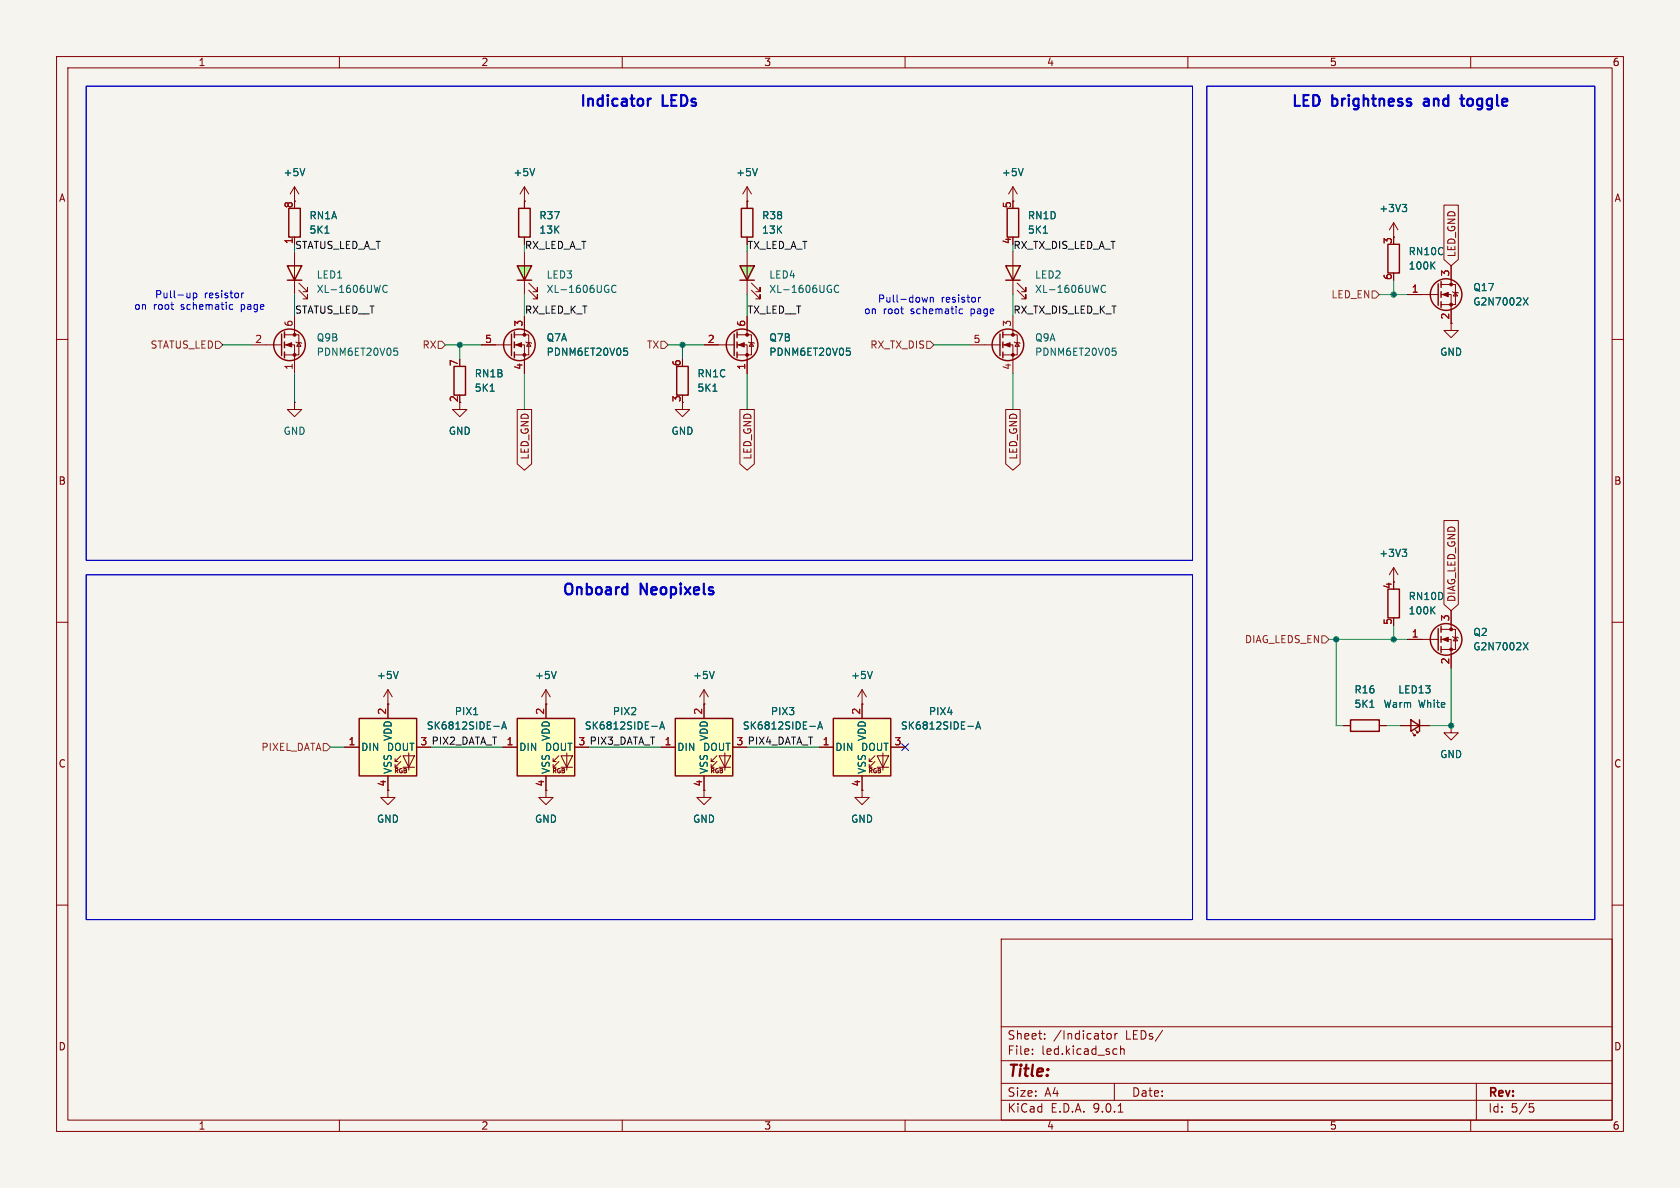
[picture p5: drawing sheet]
<svg xmlns="http://www.w3.org/2000/svg" width="297mm" height="210mm" viewBox="0 0 297 210" stroke-linecap="round" stroke-linejoin="round" font-family="sans-serif">
<path d="M0 0h297v210h-297z" fill="#f5f4ef" stroke="#f5f4ef" stroke-width=".18"/>
<g fill="none" stroke="#840000" stroke-width=".18">
<path d="M10 10h277v190h-277zM12 12h273v186h-273zM60 10v2M110 10v2M160 10v2M210 10v2M260 10v2M248.9 52.1h5.4M254.8 50.3h2.5v3.5h-2.5M254.8 52.1h1.7v5.1M256.5 47v3.3M256.8 51.6l.1 .1h.8l.1 .1"/>
<path d="M257.3 51.7l.4 .6h-.8zM10 60h2M285 60h2M10 110h2M285 110h2M10 160h2M177 166h108v32h-108zM285 160h2M60 198v2M110 198v2M160 198v2M177 194.5h108"/>
<path d="M177 191.5h108M177 187.5h108M177 181.5h108M182.5 186.3v.1M182.5 185.5v.1M184.7 183.6v.1M184.7 182.8v.1M195.8 182.8l.4-.1 .3 .3v.4l-.3 .3-.4-.1-.1-.2v-.4zM197 191.5v3M197.1 182.7v1M197.3 185.4l.2 .1M197.5 186.3l-.2 .1"/>
<path d="M197.5 182.7l-.3 .1-.1 .2M197.7 196.6h.8M198.1 184.9v1.5M198.1 185.5l.2-.1 .4 .1v.9M205.5 182.1l-1.3 2M210 198v2M260 198v2M261 191.5v6.5M270.4 195.1h.7M270.5 195.7h.4l.3 .3-.2 .5-.5 .1"/>
</g>
<g fill="none" stroke="#840000" stroke-width=".25">
<path d="M254.3 50.2v3.8M254.8 49.8v1M254.8 51.6v1M254.8 53.3v1.1"/>
<circle cx="255.7" cy="52.1" r="2.79"/>
</g>
<g fill="#840000" stroke="#840000" stroke-width=".18">
<path d="M255 52.1l1-.4v.8z"/>
<circle cx="256.5" cy="50.3" r=".25"/>
<circle cx="256.5" cy="53.8" r=".25"/>
</g>
<path d="M269.3 52.6l.8 1.3M270.1 52.6l-.8 1.3" fill="none" stroke="#006464" stroke-width=".18"/>
<path d="M147.3 127h10.2v10.2h-10.2z" fill="#ffffc2"/>
<g fill="none" stroke="#840000" stroke-width=".18">
<path d="M246.4 39.4v2.5M246.4 39.4l.7 1.2M246.4 39.4l-.8 1.2M256.5 57.2v1.2h1.3l-1.3 1.3-1.2-1.3h1.2M246.4 100.3l.7 1.3M246.4 100.3l-.8 1.3M246.4 100.3v2.6M248.9 113h5.4M254.8 111.3h2.5v3.5h-2.5M254.8 113h1.7v5.1M256.5 108v3.3M256.8 112.5l.1 .1h.8l.1 .2"/>
<path d="M257.3 112.6l.4 .7h-.8zM96.5 139.7v1.3h1.3l-1.3 1.2-1.3-1.2h1.3M144.8 132.1h2.5M152.4 124.5v2.5M152.4 137.2v2.5M153.7 134.6h.5M153.7 135.6h.5M154.7 133.6l-1 1v-.5M154.7 134.6l-1 1v-.5M155.1 133.6h2l-1 2zM155.1 135.6h2M156.1 133.1v3"/>
<path d="M157.5 132.1h2.5"/>
</g>
<g fill="none" stroke="#840000" stroke-width=".25">
<path d="M245.4 43.2h2v5.1h-2zM245.4 104.1h2v5.1h-2zM254.3 111.1v3.8M254.8 110.7v1.1M254.8 112.5v1M254.8 114.3v1M147.3 127h10.2v10.2h-10.2z"/>
<circle cx="255.7" cy="113" r="2.79"/>
</g>
<g fill="none" stroke="#006464" stroke-width=".18">
<path d="M247.9 36.1h.8l-.4 .5M248.4 36.6l.3 .3v.3l-.3 .2M253.1 46.8l.6 .8M253.7 46.3l-.7 .7M247.9 97.1h.8l-.4 .5M248.4 97.6l.3 .2v.3l-.3 .3M253.1 107.8l.6 .7M253.7 107.3l-.7 .7M269.3 113.6l.8 1.3M270.1 113.6l-.8 1.3M171.1 128.4h1M172.5 128.9l.4-1.3 .5 1.3"/>
<path d="M172.6 128.5h.6"/>
</g>
<g fill="#840000" stroke="#840000" stroke-width=".18">
<path d="M255 113l1-.4v.8z"/>
<circle cx="256.5" cy="111.3" r=".25"/>
<circle cx="256.5" cy="114.8" r=".25"/>
</g>
<path d="M91.4 127h10.2v10.2h-10.2z" fill="#ffffc2"/>
<g fill="none" stroke="#840000" stroke-width=".18">
<path d="M177.3 59.2h2.5v3.5h-2.5M179.1 55.9v3.3M171.4 61h5.4M177.3 61h1.8v5M179.3 60.5l.2 .1h.7l.1 .1M179.8 60.6l.4 .6h-.7zM88.9 132.1h2.5M96.5 124.5v2.5M96.5 137.2v2.5M97.8 134.6h.5M97.8 135.6h.5M98.8 133.6l-1 1v-.5"/>
<path d="M98.8 134.6l-1 1v-.5M99.2 133.6h2l-1 2zM99.2 135.6h2M100.2 133.1v3M101.6 132.1h2.5M237.5 128.3h1.3M243.8 128.3h1.3M247.6 128.3h5.1M249.7 129.5l.5 .5h-.3h.3v-.2M250.2 129l.5 .5h-.3h.3v-.2M256.5 128.3v1.2h1.3l-1.3 1.3-1.2-1.3h1.2M256.5 128.3h.1"/>
</g>
<g fill="none" stroke="#840000" stroke-width=".25">
<path d="M176.8 59.1v3.8M177.3 58.7v1M177.3 60.5v1M177.3 62.2v1M91.4 127h10.2v10.2h-10.2zM238.8 127.3h5v2h-5zM249.4 127.3l1.6 1-1.6 1zM251 127.3v2"/>
<circle cx="178.2" cy="61" r="2.79"/>
</g>
<path d="M196.7 61.5h.6M196.8 62h.3l.2 .3-.1 .4-.4 .1M115.2 128.4h1M116.6 128.9l.5-1.3 .4 1.3M116.7 128.5h.7M242.2 125h.7" fill="none" stroke="#006464" stroke-width=".18"/>
<g fill="#840000" stroke="#840000" stroke-width=".18">
<path d="M177.5 61l1.1-.4v.7z"/>
<circle cx="179.1" cy="59.2" r=".25"/>
<circle cx="179.1" cy="62.7" r=".25"/>
</g>
<path d="M177.8 47h2.5l-1.2 2.5z" fill="#ffffe0"/>
<g fill="none" stroke="#840000" stroke-width=".18">
<path d="M179.1 33v2.6M179.1 33l-.8 1.3M179.1 33l.7 1.3M90.9 59.2h2.6v3.5h-2.6M92.7 55.9v3.3M130.3 59.2h2.5v3.5h-2.5M132.1 55.9v3.3M179.1 44.5v7.6M179.8 51.3l1.6 1.5v-.7v.7h-.8M179.8 50l1.6 1.6v-.8v.8h-.8M85.1 61h5.3M90.9 61h1.8v5"/>
<path d="M93 60.5l.1 .1h.8l.1 .1M93.5 60.6l.4 .6h-.8zM124.5 61h5.3M130.3 61h1.8v5M132.3 60.5l.2 .1h.7l.1 .1M132.8 60.6l.4 .6h-.7z"/>
</g>
<g fill="none" stroke="#840000" stroke-width=".25">
<path d="M178.1 36.8h2v5.1h-2zM90.4 59.1v3.8M90.9 58.7v1M129.8 59.1v3.8M130.3 58.7v1M177.8 47h2.5l-1.2 2.5zM177.8 49.5h2.5M90.9 60.5v1M90.9 62.2v1M119.6 64.8h2.1v5.1h-2.1zM130.3 60.5v1M130.3 62.2v1"/>
<circle cx="91.8" cy="61" r="2.79"/>
<circle cx="131.2" cy="61" r="2.79"/>
</g>
<path d="M180.9 29.8l-.4 1.3M184.4 41.2h.8M195.4 50.5a.6 .6 0 0 0-.8 .5 .6 .6 0 0 0 .6 .7l.2-.1M110.3 61.5h.6M110.4 62h.3l.3 .3-.1 .4-.5 .1M126 69.2h.7M149.7 61.5h.6M149.8 62h.3l.2 .3-.1 .4-.4 .1" fill="none" stroke="#006464" stroke-width=".18"/>
<g fill="#840000" stroke="#840000" stroke-width=".18">
<path d="M91.2 61l1-.4v.7z"/>
<path d="M130.6 61l1-.4v.7z"/>
<circle cx="92.7" cy="59.2" r=".25"/>
<circle cx="92.7" cy="62.7" r=".25"/>
<circle cx="132.1" cy="59.2" r=".25"/>
<circle cx="132.1" cy="62.7" r=".25"/>
</g>
<path d="M119.4 127h10.1v10.2h-10.1z" fill="#ffffc2"/>
<g fill="none" stroke="#840000" stroke-width=".18">
<path d="M52.1 33l-.8 1.3M52.1 33l.7 1.3M52.1 33v2.6M132.1 35.6h.1M132.1 33l-.8 1.3M132.1 33l.7 1.3M132.1 33v3.8M132.1 41.9v1.3M120.6 71.1v1.3h1.3l-1.3 1.3-1.2-1.3h1.2M68.6 139.7v1.3h1.2l-1.2 1.2-1.3-1.2h1.3M116.8 132.1h2.6M124.5 137.2v3.8h1.2l-1.2 1.2-1.3-1.2h1.3"/>
<path d="M124.5 124.5h.1M124.5 121.9v5.1M124.5 121.9l-.8 1.3M124.5 121.9l.7 1.3M125.7 134.6h.5M125.7 135.6h.5M126.7 133.6l-1 1v-.5M126.7 134.6l-1 1v-.5M127.1 133.6h2.1l-1.1 2zM127.1 135.6h2.1M128.1 133.1v3M129.5 132.1h2.6"/>
<path d="M152.4 139.7v1.3h1.3l-1.3 1.2-1.3-1.2h1.3M152.4 124.5h.1M152.4 121.9l-.8 1.3M152.4 121.9l.8 1.3M152.4 121.9v2.6"/>
</g>
<path d="M131.1 36.8h2v5.1h-2zM119.4 127h10.1v10.2h-10.1z" fill="none" stroke="#840000" stroke-width=".25"/>
<path d="M53.9 29.8l-.4 1.3M133.9 29.8l-.4 1.3M126.3 118.7l-.4 1.3M154.2 118.7l-.4 1.3M143.2 128.4h.9M144.6 128.9l.4-1.3 .4 1.3M144.7 128.5h.6" fill="none" stroke="#006464" stroke-width=".18"/>
<path d="M63.5 127h10.2v10.2h-10.2z" fill="#ffffc2"/>
<path d="M61 132.1h2.5M68.6 124.5v2.5M68.6 137.2v2.5M69.8 134.6h.6M69.8 135.6h.6M70.9 133.6l-1.1 1v-.5M70.9 134.6l-1.1 1v-.5M71.2 133.6h2.1l-1 2zM71.2 135.6h2.1M72.3 133.1v3M73.7 132.1h2.5" fill="none" stroke="#840000" stroke-width=".18"/>
<path d="M63.5 127h10.2v10.2h-10.2z" fill="none" stroke="#840000" stroke-width=".25"/>
<path d="M83.7 126.3h.8M87.3 128.4h1M88.7 128.9l.4-1.3 .4 1.3M88.8 128.5h.6" fill="none" stroke="#006464" stroke-width=".18"/>
<path d="M130.8 47h2.5l-1.2 2.5z" fill="#7fff7f"/>
<path d="M92.7 35.6h.1M92.7 33l-.8 1.3M92.7 33l.8 1.3M92.7 33v2.6M52.1 41.9v1.3M132.1 44.5v7.6M132.8 51.3l1.6 1.5v-.7v.7h-.8M132.8 50l1.6 1.6v-.8v.8h-.8M68.6 124.5h.1M68.6 121.9l-.8 1.3M68.6 121.9l.7 1.3M68.6 121.9v2.6" fill="none" stroke="#840000" stroke-width=".18"/>
<path d="M51.1 36.8h2v5.1h-2zM130.8 47h2.5l-1.2 2.5zM130.8 49.5h2.5M80.3 64.8h2v5.1h-2z" fill="none" stroke="#840000" stroke-width=".25"/>
<path d="M94.5 29.8l-.4 1.3M57.4 41.2h.8M148.3 50.5a.6 .6 0 0 0-.9 .5 .6 .6 0 0 0 .6 .7l.3-.1M86.7 69.2h.7M70.4 118.7l-.4 1.3" fill="none" stroke="#006464" stroke-width=".18"/>
<path d="M91.4 47h2.6l-1.3 2.5z" fill="#7fff7f"/>
<g fill="none" stroke="#840000" stroke-width=".18">
<path d="M50.3 59.2h2.5v3.5h-2.5M52.1 55.9v3.3M92.7 44.5v7.6M93.5 51.3l1.5 1.5v-.7v.7h-.8M93.5 50l1.5 1.6v-.8v.8h-.8M44.4 61h5.4M50.3 61h1.8v5M52.3 60.5l.2 .1h.7l.1 .1M52.8 60.6l.4 .6h-.7zM96.5 124.5h.1M96.5 121.9l-.7 1.3M96.5 121.9l.8 1.3"/>
<path d="M96.5 121.9v2.6"/>
</g>
<g fill="none" stroke="#840000" stroke-width=".25">
<path d="M49.8 59.1v3.8M50.3 58.7v1M91.4 47h2.6l-1.3 2.5zM91.4 49.5h2.6M50.3 60.5v1M50.3 62.2v1"/>
<circle cx="51.2" cy="61" r="2.79"/>
</g>
<path d="M108.9 50.5a.6 .6 0 0 0-.8 .5 .6 .6 0 0 0 .6 .7l.2-.1M69.7 61.5h.6M69.8 62h.3l.2 .3-.1 .4-.4 .1M98.3 118.7l-.4 1.3" fill="none" stroke="#006464" stroke-width=".18"/>
<g fill="#840000" stroke="#840000" stroke-width=".18">
<path d="M50.5 61l1.1-.4v.7z"/>
<circle cx="52.1" cy="59.2" r=".25"/>
<circle cx="52.1" cy="62.7" r=".25"/>
</g>
<path d="M50.8 47h2.5l-1.2 2.5z" fill="#ffffe0"/>
<g fill="none" stroke="#840000" stroke-width=".18">
<path d="M92.7 35.6h.1M92.7 35.6v1.2M132.1 35.6h.1M132.1 35.6v1.2M255.3 36.3h2.5v9.6l-1.3 1.1-1.2-1.1zM52.1 41.9v1.3M52.1 44.5v7.6M52.8 51.3l1.6 1.5v-.7v.7h-.8M52.8 50l1.6 1.6v-.8v.8h-.8M92.7 41.9v1.3M92.7 55.9v2.5M132.1 41.9v1.3"/>
<path d="M132.1 55.9v2.5M248.9 52.1h2.6M256.5 47v2.5M256.5 54.6v2.6M52.1 71.1v1.3h1.2l-1.2 1.3-1.3-1.3h1.3M52.1 71.1h.1M81.3 71.1v1.3h1.2l-1.2 1.3-1.3-1.3h1.3M85.1 61h2.5M91.4 72.4h2.6v9.6l-1.3 1.1-1.3-1.1zM92.7 63.5v2.5M124.5 61h2.5M130.8 72.4h2.6v9.6l-1.3 1.1-1.3-1.1z"/>
<path d="M132.1 63.5v2.5M177.8 72.4h2.5v9.6l-1.2 1.1-1.3-1.1zM255.3 92h2.5v14.8l-1.3 1.2-1.2-1.2zM248.9 113h2.6M256.5 108v2.5M256.5 115.6v2.5M61 132.1h2.5M68.6 124.5h.1M68.6 124.5v2.5M68.6 137.2v2.5M73.7 132.1h2.5M88.9 132.1h2.5"/>
<path d="M96.5 124.5h.1M96.5 124.5v2.5M96.5 137.2v2.5M101.6 132.1h2.5M116.8 132.1h2.6M124.5 124.5h.1M124.5 124.5v2.5M124.5 137.2v2.5M129.5 132.1h2.6M144.8 132.1h2.5M152.4 124.5h.1M152.4 124.5v2.5"/>
<path d="M152.4 137.2v2.5M157.5 132.1h2.5M237.5 128.3h1.3M243.8 128.3h1.3M247.6 128.3h1.8M251 128.3h1.7M256.5 128.3h.1"/>
</g>
<path d="M91.7 36.8h2v5.1h-2zM50.8 47h2.5l-1.2 2.5zM50.8 49.5h2.5" fill="none" stroke="#840000" stroke-width=".25"/>
<g fill="none" stroke="#006464" stroke-width=".18">
<path d="M53.9 29.8l-.4 1.3M94.5 29.8l-.4 1.3M133.9 29.8l-.4 1.3M180.9 29.8l-.4 1.3M247.9 36.1h.8l-.4 .5M248.4 36.6l.3 .3v.3l-.3 .2M57.4 41.2h.8M68.4 50.5a.6 .6 0 0 0-.8 .5 .6 .6 0 0 0 .6 .7l.2-.1M184.4 41.2h.8M253.1 46.8l.6 .8M253.7 46.3l-.7 .7M269.3 52.6l.8 1.3"/>
<path d="M270.1 52.6l-.8 1.3M86.7 69.2h.7M110.3 61.5h.6M110.4 62h.3l.3 .3-.1 .4-.5 .1M126 69.2h.7M149.7 61.5h.6M149.8 62h.3l.2 .3-.1 .4-.4 .1M247.9 97.1h.8l-.4 .5M248.4 97.6l.3 .2v.3l-.3 .3M70.4 118.7l-.4 1.3M98.3 118.7l-.4 1.3M126.3 118.7l-.4 1.3"/>
<path d="M154.2 118.7l-.4 1.3M253.1 107.8l.6 .7M253.7 107.3l-.7 .7M269.3 113.6l.8 1.3M270.1 113.6l-.8 1.3M83.7 126.3h.8M87.3 128.4h1M88.7 128.9l.4-1.3 .4 1.3M88.8 128.5h.6M115.2 128.4h1M116.6 128.9l.5-1.3 .4 1.3M116.7 128.5h.7"/>
<path d="M143.2 128.4h.9M144.6 128.9l.4-1.3 .4 1.3M144.7 128.5h.6M171.1 128.4h1M172.5 128.9l.4-1.3 .5 1.3M172.6 128.5h.6M242.2 125h.7"/>
</g>
<path d="M242.6 51.4h.6l.6 .7-.6 .6h-.6zM38.1 60.3h.6l.7 .7-.7 .6h-.6zM77.5 60.3h.6l.6 .7-.6 .6h-.6zM116.8 60.3h.7l.6 .7-.6 .6h-.7zM163.8 60.3h.7l.6 .7-.6 .6h-.7zM233.7 112.4h.6l.6 .6-.6 .7h-.6zM57.1 131.4h.7l.6 .7-.6 .6h-.7z" fill="none" stroke="#725600" stroke-width=".18"/>
<g fill="none" stroke="#009600" stroke-width=".18">
<path d="M52.1 52.1v3.8M92.7 52.1v3.8M132.1 52.1v3.8M179.1 52.1v3.8M243.8 52.1h5.1M246.4 49.5v2.6M39.4 61h5M52.1 66v5.1M78.7 61h6.4M81.3 61v2.5M92.7 66v6.4M118.1 61h6.4"/>
<path d="M120.6 61v2.5M132.1 66v6.4M165.1 61h6.3M179.1 66v6.4M234.9 113h14M236.2 113v15.3h1.3M246.4 110.5v2.5M256.5 118.1v10.2h-3.8M58.4 132.1h2.6M76.2 132.1h12.7M104.1 132.1h12.7M132.1 132.1h12.7"/>
<path d="M245.1 128.3h2.5"/>
</g>
<path d="M159.4 131.5l1.2 1.2M160.6 131.5l-1.2 1.2" fill="none" stroke="#000084" stroke-width=".18"/>
<g fill="none" stroke="#0000c2" stroke-width=".18">
<path d="M15.2 15.2h195.6v83.9h-195.6zM213.4 15.2h68.5v147.4h-68.5zM33.6 51.8v.8M33.6 52.5l-.4 .1M34.2 51.9l.3-.1 .3 .2-.1 .6h-.5M34.2 51.8v1.3M40.6 54.6l.2 .1 .3-.1M41.1 53.9l-.3-.1-.2 .2M42.7 51.8v.8M43.1 51.8l-.4 .2M164 52.6l-.3 .8-.2-.6-.3 .6M164.5 52.6v.8"/>
<path d="M164.5 52.7l.1-.1h.3l.1 .8M169.6 55.3l.2 .2 .4-.1M170.2 54.7l-.4-.1-.2 .1M173 52.6v.8M173.3 52.6l-.3 .2M15.2 101.6h195.6v61h-195.6z"/>
</g>
<g fill="none" stroke="#0000c2" stroke-width=".38">
<path d="M103.1 16.8v1.9M106.5 16.8v1.9M107.5 16.8l-.1 .1 .1 .1M107.5 16.8v.1v.1M107.5 16.8v.2M111.7 16.8v1.6M114.5 17.4v1.3M115.1 17.4l-.4 .1-.2 .3M117.2 16.8v1.9M119.6 16.8h-.9v1.9M121.3 17.1l-.4-.3h-.5v1.9M228.9 16.8v1.9"/>
<path d="M231.4 16.8h-.9v1.9M233.1 17.1l-.5-.3h-.4v1.9M235.5 16.8v1.9M238.4 16.8v.1v.1M238.4 16.8l.1 .1-.1 .1M238.4 16.8v.2M241.1 16.8v1.9M242.8 16.8v1.6M256 16.8v1.9M258.1 17.4h.8M258.4 16.8v1.6l.1 .2 .4 .1M264.7 16.8v1.6"/>
<path d="M100 103.4a.65 .65 0 0 1 1.1 0M103.7 103.2v1.9M110.9 103.2v1.9M114.3 103.2v1.9l-1-1.9v1.9M120.3 103.2l-.1 .1h.1M120.3 103.2l.1 .1h-.1M120.3 103.2v.1M124.4 103.2v1.6"/>
</g>
<g fill="#009600" stroke="#009600" stroke-width=".18">
<circle cx="81.3" cy="61" r=".46"/>
<circle cx="120.6" cy="61" r=".46"/>
<circle cx="236.2" cy="113" r=".46"/>
<circle cx="246.4" cy="113" r=".46"/>
<circle cx="246.4" cy="52.1" r=".46"/>
<circle cx="256.5" cy="128.3" r=".46"/>
</g>
<text font-size="2.8" fill="#840000" x="178" y="190.9">Title:</text>
<g font-size="2.7" fill="#0000c2">
<text x="102.3" y="19.8">Indicator</text>
<text x="117.1" y="19.8">LEDs</text>
<text x="228.1" y="19.8">LED</text>
<text x="235.5" y="19.8">brightness</text>
<text x="252.5" y="19.8">and</text>
<text x="259.9" y="19.8">toggle</text>
<text x="99.2" y="106.1">Onboard</text>
<text x="113.2" y="106.1">Neopixels</text>
</g>
<g font-size="2.1" fill="#840000">
<text x="178" y="184">Sheet:</text>
<text x="186.2" y="184">/Indicator</text>
<text x="199" y="184">LEDs/</text>
<text x="178" y="186.7">File:</text>
<text x="184.1" y="186.7">led.kicad_sch</text>
<text x="178" y="196.9">KiCad</text>
<text x="178" y="194.1">Size:</text>
<text x="184.7" y="194.1">A4</text>
<text x="185.7" y="196.9">E.D.A.</text>
<text x="193.3" y="196.9">9.0.1</text>
<text x="200" y="194.1">Date:</text>
<text x="263" y="194.3">Rev:</text>
<text x="263" y="196.9">Id:</text>
<text x="267.1" y="196.9">5/5</text>
</g>
<g font-size="1.8" fill="#840000">
<text x="35" y="11.9">1</text>
<text x="85" y="11.9">2</text>
<text x="135" y="11.9">3</text>
<text x="185" y="11.9">4</text>
<text x="235" y="11.9">5</text>
<text x="285" y="11.9">6</text>
<text x="10.3" y="35.9">A</text>
<text x="285.3" y="35.9">A</text>
<text x="51.8" y="36.9" transform="rotate(-90 51.8 36.9)">8</text>
<text x="178.8" y="36.9" transform="rotate(-90 178.8 36.9)">5</text>
<text x="257.5" y="45.6" transform="rotate(-90 257.5 45.6)">LED_GND</text>
<text x="256.3" y="56.6" transform="rotate(-90 256.3 56.6)">2</text>
<text x="81" y="71.2" transform="rotate(-90 81 71.2)">2</text>
<text x="120.4" y="71.2" transform="rotate(-90 120.4 71.2)">3</text>
<text x="93.7" y="81.4" transform="rotate(-90 93.7 81.4)">LED_GND</text>
<text x="133" y="81.4" transform="rotate(-90 133 81.4)">LED_GND</text>
<text x="180" y="81.4" transform="rotate(-90 180 81.4)">LED_GND</text>
<text x="10.3" y="85.9">B</text>
<text x="285.3" y="85.9">B</text>
<text x="246.1" y="104.2" transform="rotate(-90 246.1 104.2)">4</text>
<text x="257.5" y="106.5" transform="rotate(-90 257.5 106.5)">DIAG_LED_GND</text>
<text x="10.3" y="135.9">C</text>
<text x="285.3" y="135.9">C</text>
<text x="124.2" y="139.1" transform="rotate(-90 124.2 139.1)">4</text>
<text x="152.1" y="139.1" transform="rotate(-90 152.1 139.1)">4</text>
<text x="10.3" y="185.9">D</text>
<text x="285.3" y="185.9">D</text>
<text x="35" y="199.9">1</text>
<text x="85" y="199.9">2</text>
<text x="135" y="199.9">3</text>
<text x="185" y="199.9">4</text>
<text x="235" y="199.9">5</text>
<text x="285" y="199.9">6</text>
</g>
<g font-size="1.8" fill="#006464">
<text x="50" y="31.3">+5V</text>
<text x="90.7" y="31.3">+5V</text>
<text x="130" y="31.3">+5V</text>
<text x="177" y="31.3">+5V</text>
<text x="54.6" y="39">RN1A</text>
<text x="54.6" y="41.5">5K1</text>
<text x="95.3" y="39">R37</text>
<text x="95.3" y="41.5">13K</text>
<text x="134.6" y="39">R38</text>
<text x="134.6" y="41.5">13K</text>
<text x="181.6" y="39">RN1D</text>
<text x="181.6" y="41.5">5K1</text>
<text x="243.7" y="37.7">+3V3</text>
<text x="248.9" y="45.3">RN10C</text>
<text x="248.9" y="47.9">100K</text>
<text x="55.9" y="52">XL-1606UWC</text>
<text x="55.9" y="49.4">LED1</text>
<text x="96.5" y="52">XL-1606UGC</text>
<text x="96.5" y="49.4">LED3</text>
<text x="135.9" y="52">XL-1606UGC</text>
<text x="135.9" y="49.4">LED4</text>
<text x="182.9" y="52">XL-1606UWC</text>
<text x="182.9" y="49.4">LED2</text>
<text x="260.4" y="51.7">Q17</text>
<text x="260.4" y="54.2">G2N7002X</text>
<text x="55.9" y="60.6">Q9B</text>
<text x="55.9" y="63.1">PDNM6ET20V05</text>
<text x="96.5" y="60.6">Q7A</text>
<text x="96.5" y="63.1">PDNM6ET20V05</text>
<text x="135.9" y="60.6">Q7B</text>
<text x="135.9" y="63.1">PDNM6ET20V05</text>
<text x="182.9" y="60.6">Q9A</text>
<text x="182.9" y="63.1">PDNM6ET20V05</text>
<text x="254.5" y="63.1">GND</text>
<text x="83.8" y="66.9">RN1B</text>
<text x="83.8" y="69.4">5K1</text>
<text x="123.2" y="66.9">RN1C</text>
<text x="123.2" y="69.4">5K1</text>
<text x="50" y="77.1">GND</text>
<text x="79.2" y="77.1">GND</text>
<text x="118.6" y="77.1">GND</text>
<text x="243.7" y="98.7">+3V3</text>
<text x="248.9" y="106.3">RN10D</text>
<text x="248.9" y="108.8">100K</text>
<text x="260.4" y="112.6">Q2</text>
<text x="260.4" y="115.2">G2N7002X</text>
<text x="66.5" y="120.2">+5V</text>
<text x="94.5" y="120.2">+5V</text>
<text x="122.4" y="120.2">+5V</text>
<text x="150.4" y="120.2">+5V</text>
<text x="239.4" y="122.8">R16</text>
<text x="239.4" y="125.3">5K1</text>
<text x="244.5" y="125.3">Warm</text>
<text x="247.1" y="122.8">LED13</text>
<text x="250.7" y="125.3">White</text>
<text x="69.4" y="131.1" transform="rotate(-90 69.4 131.1)">VDD</text>
<text x="75.3" y="129.2">SK6812SIDE-A</text>
<text x="80.3" y="126.6">PIX1</text>
<text x="97.4" y="131.1" transform="rotate(-90 97.4 131.1)">VDD</text>
<text x="103.3" y="129.2">SK6812SIDE-A</text>
<text x="108.2" y="126.6">PIX2</text>
<text x="125.3" y="131.1" transform="rotate(-90 125.3 131.1)">VDD</text>
<text x="131.2" y="129.2">SK6812SIDE-A</text>
<text x="136.2" y="126.6">PIX3</text>
<text x="153.3" y="131.1" transform="rotate(-90 153.3 131.1)">VDD</text>
<text x="159.2" y="129.2">SK6812SIDE-A</text>
<text x="164.1" y="126.6">PIX4</text>
<text x="63.8" y="132.9">DIN</text>
<text x="68.3" y="132.9">DOUT</text>
<text x="69.4" y="136.9" transform="rotate(-90 69.4 136.9)">VSS</text>
<text x="91.7" y="132.9">DIN</text>
<text x="96.2" y="132.9">DOUT</text>
<text x="97.4" y="136.9" transform="rotate(-90 97.4 136.9)">VSS</text>
<text x="119.6" y="132.9">DIN</text>
<text x="124.2" y="132.9">DOUT</text>
<text x="125.3" y="136.9" transform="rotate(-90 125.3 136.9)">VSS</text>
<text x="147.6" y="132.9">DIN</text>
<text x="152.1" y="132.9">DOUT</text>
<text x="153.3" y="136.9" transform="rotate(-90 153.3 136.9)">VSS</text>
<text x="254.5" y="134.2">GND</text>
<text x="66.5" y="145.6">GND</text>
<text x="94.5" y="145.6">GND</text>
<text x="122.4" y="145.6">GND</text>
<text x="150.4" y="145.6">GND</text>
</g>
<g font-size="1.8" fill="#a90000">
<text x="51.8" y="43.3" transform="rotate(-90 51.8 43.3)">1</text>
<text x="178.8" y="43.3" transform="rotate(-90 178.8 43.3)">4</text>
<text x="246.1" y="43.3" transform="rotate(-90 246.1 43.3)">3</text>
<text x="246.1" y="49.6" transform="rotate(-90 246.1 49.6)">6</text>
<text x="249.5" y="51.8">1</text>
<text x="256.3" y="49" transform="rotate(-90 256.3 49)">3</text>
<text x="51.8" y="57.9" transform="rotate(-90 51.8 57.9)">6</text>
<text x="92.5" y="57.9" transform="rotate(-90 92.5 57.9)">3</text>
<text x="131.8" y="57.9" transform="rotate(-90 131.8 57.9)">6</text>
<text x="178.8" y="57.9" transform="rotate(-90 178.8 57.9)">3</text>
<text x="45" y="60.7">2</text>
<text x="51.8" y="65.5" transform="rotate(-90 51.8 65.5)">1</text>
<text x="81" y="64.8" transform="rotate(-90 81 64.8)">7</text>
<text x="85.7" y="60.7">5</text>
<text x="92.5" y="65.5" transform="rotate(-90 92.5 65.5)">4</text>
<text x="120.4" y="64.8" transform="rotate(-90 120.4 64.8)">6</text>
<text x="125" y="60.7">2</text>
<text x="131.8" y="65.5" transform="rotate(-90 131.8 65.5)">1</text>
<text x="172" y="60.7">5</text>
<text x="178.8" y="65.5" transform="rotate(-90 178.8 65.5)">4</text>
<text x="246.1" y="110.6" transform="rotate(-90 246.1 110.6)">5</text>
<text x="249.5" y="112.8">1</text>
<text x="256.3" y="109.9" transform="rotate(-90 256.3 109.9)">3</text>
<text x="256.3" y="117.5" transform="rotate(-90 256.3 117.5)">2</text>
<text x="61.5" y="131.8">1</text>
<text x="68.3" y="126.4" transform="rotate(-90 68.3 126.4)">2</text>
<text x="74.2" y="131.8">3</text>
<text x="89.5" y="131.8">1</text>
<text x="96.3" y="126.4" transform="rotate(-90 96.3 126.4)">2</text>
<text x="102.2" y="131.8">3</text>
<text x="117.4" y="131.8">1</text>
<text x="124.2" y="126.4" transform="rotate(-90 124.2 126.4)">2</text>
<text x="130.1" y="131.8">3</text>
<text x="145.3" y="131.8">1</text>
<text x="152.1" y="126.4" transform="rotate(-90 152.1 126.4)">2</text>
<text x="158" y="131.8">3</text>
<text x="68.3" y="139.1" transform="rotate(-90 68.3 139.1)">4</text>
<text x="96.3" y="139.1" transform="rotate(-90 96.3 139.1)">4</text>
</g>
<g font-size="1.8" fill="#009600">
<text x="52.1" y="44.1">STATUS_LED_A_T</text>
<text x="92.7" y="44.1">RX_LED_A_T</text>
<text x="132.1" y="44.1">TX_LED_A_T</text>
<text x="179.1" y="44.1">RX_TX_DIS_LED_A_T</text>
</g>
<g font-size="1.8" fill="#0000c2">
<text x="27.3" y="52.9">Pull-up</text>
<text x="36.1" y="52.9">resistor</text>
<text x="155.1" y="53.7">Pull-down</text>
<text x="166.4" y="53.7">resistor</text>
<text x="23.6" y="55">on</text>
<text x="27.1" y="55">root</text>
<text x="32.1" y="55">schematic</text>
<text x="42.9" y="55">page</text>
<text x="152.7" y="55.7">on</text>
<text x="156.1" y="55.7">root</text>
<text x="161.1" y="55.7">schematic</text>
<text x="171.9" y="55.7">page</text>
</g>
<g font-size="1.8" fill="#725600">
<text x="235.3" y="52.9">LED_EN</text>
<text x="26.5" y="61.8">STATUS_LED</text>
<text x="74.6" y="61.8">RX</text>
<text x="114.3" y="61.8">TX</text>
<text x="153.8" y="61.8">RX_TX_DIS</text>
<text x="220" y="113.9">DIAG_LEDS_EN</text>
<text x="46.1" y="132.9">PIXEL_DATA</text>
</g>
<g font-size="1.8" fill="#0f0f0f">
<text x="52.1" y="55.5">STATUS_LED__T</text>
<text x="92.7" y="55.5">RX_LED_K_T</text>
<text x="132.1" y="55.5">TX_LED__T</text>
<text x="179.1" y="55.5">RX_TX_DIS_LED_K_T</text>
<text x="74.2" y="131.8">3 PIX2_DATA_T</text>
<text x="102.2" y="131.8">3 PIX3_DATA_T</text>
<text x="130.1" y="131.8">3 PIX4_DATA_T</text>
</g>
<g font-size="1.1" fill="#840000">
<text x="69.6" y="136.9">RGB</text>
<text x="97.5" y="136.9">RGB</text>
<text x="125.5" y="136.9">RGB</text>
<text x="153.4" y="136.9">RGB</text>
</g>
</svg>
